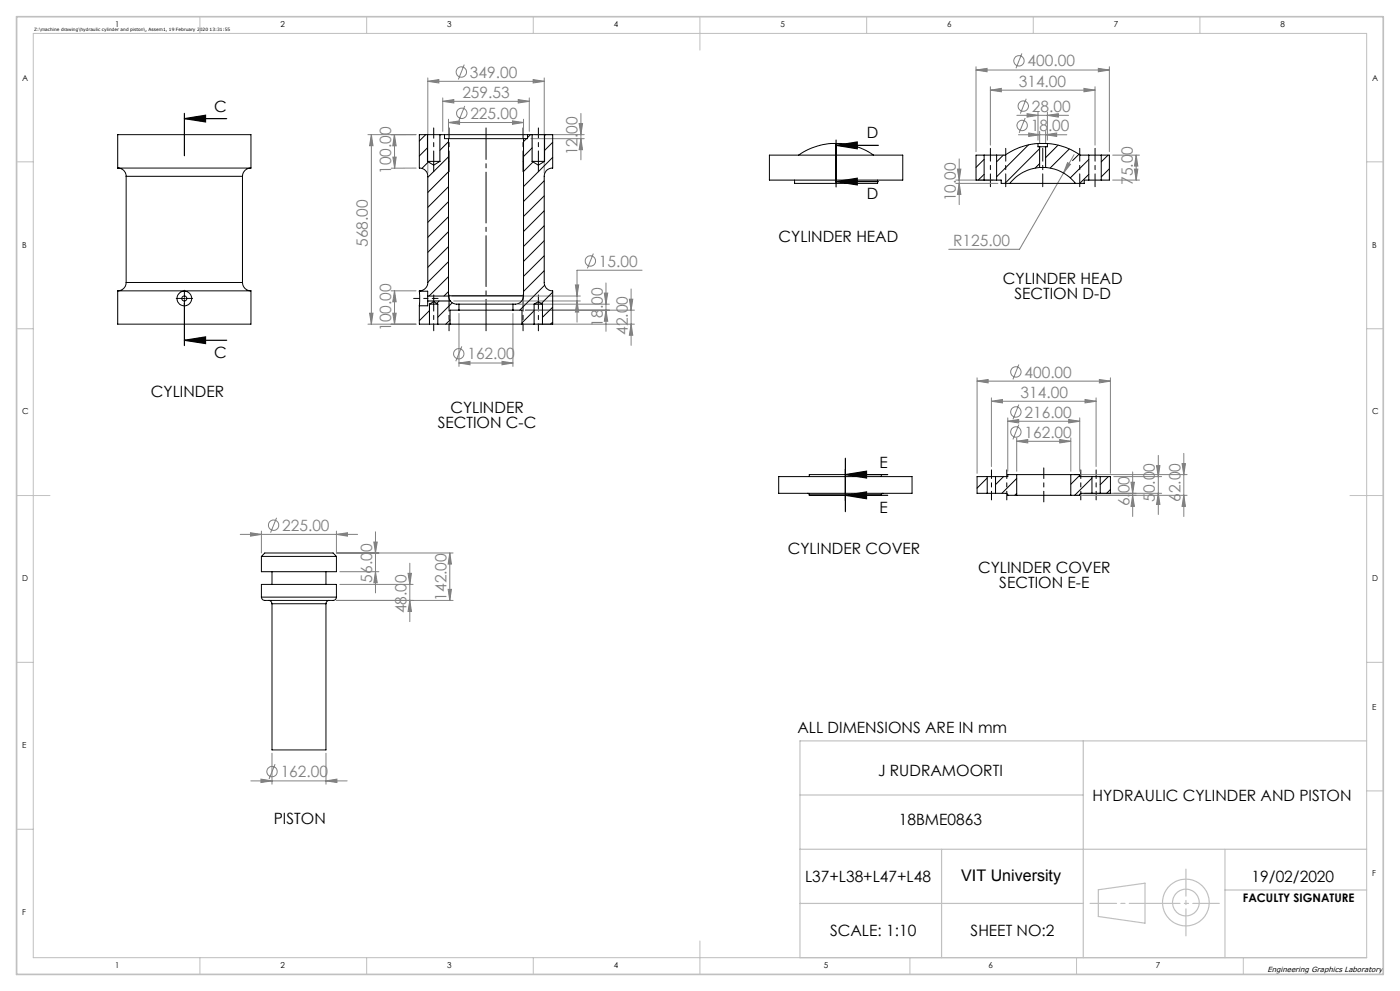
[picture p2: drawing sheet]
<svg xmlns="http://www.w3.org/2000/svg" width="420mm" height="297mm" viewBox="0 0 420 297" stroke-linecap="round" stroke-linejoin="round" font-family="sans-serif">
<g fill="none" stroke="#808080" stroke-width=".3">
<path d="M139.3 19.4l-1.8 4.4M292.8 20v25.5M306.6 16l-1.8 4.5M332.8 20v25.5M128.3 24.4l3.4-.6v1.1zM128.3 23.4v28.5M128.3 24.4h35M132.8 30.4l3.3-.6v1.1zM132.8 29.3v10.1M132.8 30.4h26M134.5 36.7l3.4-.5v1zM134.5 35.7v4.9"/>
<path d="M134.5 36.7h22.6M139.4 31.7l-1.7 4.5M153.7 36.2l3.4 .5-3.4 .5zM155.5 29.8l3.3 .6-3.3 .5zM157.1 35.7v4.9M158.8 29.3v10.1M159.9 23.8l3.4 .6-3.4 .5zM163.3 23.4v28.5M173.7 37h1.1l-.5 3.4zM174.3 34v13.9M292.8 21l3.3-.5v1zM292.8 21h40"/>
<path d="M297.1 27l3.3-.5v1zM297.1 26v17.5M297.1 27h31.4M305 34.6h15.6M307.6 35.4l-1.8 4.4M307.9 29.6l-1.8 4.4M308.1 34.1l3.3 .5-3.3 .5zM308.6 39.9l3.3 .5-3.3 .5zM311.4 33.6v8.4M311.9 39.4v3.6M313.7 39.4v3.6M314.2 34.6l3.3-.5v1z"/>
<path d="M314.2 33.6v8.4M325.2 26.5l3.3 .5-3.3 .5zM328.5 26v17.5M329.5 20.5l3.3 .5-3.3 .5zM110.4 40.4h14.4h-7.5M111.4 40.4l.5 3.3h-1zM111.4 40.4v56.8M117.9 47.1h1l-.5 3.3zM118.3 40.4l.1 10M118.3 40.4l.6 3.3h-1.1zM124.8 50.4h-7.4M159.2 41.6h16.1"/>
<path d="M160.6 40.4h14.7M174.3 41.6l.5 3.3h-1.1zM286.7 55h12.7M286.7 54h11.3M287.2 50.7h1.1l-.5 3.3zM287.8 47.6v13.7M287.8 55l.5 3.3h-1.1zM305.5 40.4h14.5M313.7 40.4l3.3-.5v1zM319.1 51.9l-13.2 22.8h-21.3M320.3 48.8l.8 .4-2 2.7zM322.2 46.4l-3.1 5.5"/>
<path d="M333.8 54h8M333.8 46.5h8M340.3 50.7h1l-.4 3.3zM340.9 46.5l.4 3.3h-1zM340.9 46.5v7.5M178 76l-1.8 4.4M110.4 97.2h14.4M110.9 93.9h1l-.5 3.3zM117.3 87.2h7.5M117.8 93.9h1.1l-.5 3.3zM118.4 87.2l.5 3.2h-1.1zM118.4 87.2v10"/>
<path d="M135.5 88.7h38.6M136.1 90.2h38M137.7 93.9v15.9M153.9 93.9v15.9M155.5 91.2h27.3M157.6 93h32.7M161.3 97.2h29M172.6 85.4h1l-.5 3.3zM173.1 90.2l.5 3.3h-1zM181.3 87.8h1l-.5 3.4zM181.8 84.8v14.5M181.8 93l.5 3.3h-1z"/>
<path d="M188.8 89.7h1l-.5 3.3zM189.3 97.2l.5 3.3h-1zM189.3 86.6v16.9M192.6 81h-19.5v15.6M137.7 108.8l3.3-.5v1zM137.7 108.8h16.2M138.5 103.8l-1.8 4.5M150.6 108.3l3.3 .5-3.3 .5zM293.1 114.2l3.3-.5v1.1zM293.1 113.2v28.6M293.1 114.2h40M297.4 119.2v20.6"/>
<path d="M305.6 109.3l-1.7 4.4M325.5 119.7l3.3 .6-3.3 .5zM328.8 119.2v20.6M329.8 113.7l3.3 .5-3.3 .6zM333.1 113.2v28.6M297.4 120.3l3.3-.6v1.1zM297.4 120.3h31.4M302.3 126.3l3.3-.6v1zM302.3 125.2v16M302.3 126.3h21.6M305 132.3l3.3-.6v1zM305 131.2v10"/>
<path d="M305 132.3h16.2M305.6 121.2l-1.7 4.5M305.6 127.2l-1.7 4.5M317.9 131.7l3.3 .6-3.3 .4zM320.6 125.7l3.3 .6-3.3 .4zM321.2 131.2v10M323.9 125.2v16M347 139.6h1l-.5 3.2zM347.5 136.5v17.7M354.6 139h1l-.5 3.2zM355.1 135.9v18.9M75.1 159.7l3.3 .5-3.3 .5z"/>
<path d="M78.4 159.2v6.5M83 155.2l-1.8 4.4M100.9 159.2v6.5h35M112.6 159.4v18.3M322.2 142.2h33.9M322.2 148.4h33.9M325.4 147.8h23.1M334.1 142.8h14.4M339.3 144.5h1l-.5 3.3zM339.8 141.4v13.4M339.8 148.4l.5 3.4h-1zM347.5 147.8l.5 3.4h-1z"/>
<path d="M355.1 148.4l.5 3.4h-1zM72.1 160.2h35.2M100.9 179.9h35M100.9 160.2l3.3-.5v1zM102 171.3h11.7M102 175.2h21.9M112.1 162.5h1.1l-.6 3.2zM112.6 171.3l.6 3.4h-1.1zM122.4 171.8h1l-.5 3.4zM122.9 168.8v17.5M122.9 179.9l.5 3.4h-1zM134.4 176.6h1l-.5 3.3z"/>
<path d="M134.9 165.7l.5 3.3h-1zM134.9 165.7v14.2M75.2 234h28.9M78.3 233.5l3.3 .5-3.3 .5zM81.6 225.7v9.3M82.5 229l-1.8 4.5M97.8 234l3.3-.5v1zM97.8 225.7v9.3"/>
<circle cx="305.7" cy="18.2" r="1.55"/>
<circle cx="138.4" cy="21.6" r="1.55"/>
<circle cx="138.5" cy="34" r="1.55"/>
<circle cx="306.7" cy="37.6" r="1.55"/>
<circle cx="307" cy="31.8" r="1.55"/>
<circle cx="177.1" cy="78.2" r="1.56"/>
<circle cx="137.7" cy="106" r="1.55"/>
<circle cx="304.8" cy="111.5" r="1.55"/>
<circle cx="304.8" cy="123.5" r="1.55"/>
<circle cx="304.8" cy="129.5" r="1.55"/>
<circle cx="82.1" cy="157.4" r="1.55"/>
<circle cx="81.6" cy="231.2" r="1.55"/>
</g>
<g fill="none" stroke="#000" stroke-width=".35">
<path d="M55.3 35.6l6.4-1.1v2zM55.3 35.6h12.7M55.3 34v12.7M250.8 43.6l6.4-1.1v2.1zM250.8 54.4l6.4-1v2zM250.8 43.6h12.7M250.8 42v14M250.8 54.4h12.7M55.3 90.9v12.7M55.3 102l6.4-1v2zM55.3 102h12.7M253.6 137.3v16"/>
<path d="M253.6 142.2h12.7M253.6 148.4h12.7M253.6 142.2l6.4-1v2.1zM253.6 148.4l6.4-1v2.1z"/>
</g>
<g fill="none" stroke="#c0c0c0" stroke-width=".35">
<path d="M240 238.3h85M325 222v65M410 222h-170v65h170M240 254.5h170M282.5 254.5v32.5M367.5 254.5v32.5M240 270.8h85M329.5 266.7l14-2v12l-14-2zM367.5 266.7h42.5"/>
<circle cx="355.8" cy="270.5" r="7"/>
<circle cx="355.8" cy="270.5" r="4"/>
</g>
<path d="M131.4 89.4h-7.3" fill="none" stroke="#000" stroke-width=".3" stroke-dasharray="15.2 1.3 1.3 1.3" stroke-dashoffset="13.5"/>
<path d="M130.1 48.3v-10M134.7 48.3v-10M156.9 48.3v-10M161.5 48.3v-10" fill="none" stroke="#000" stroke-width=".3" stroke-dasharray="15.2 1.3 1.3 1.3" stroke-dashoffset="12.1"/>
<path d="M130.1 48.3v3.2M134.7 48.3v3.2M156.9 48.3v3.2M161.5 48.3v3.2M54.8 89.4h-1.9M55.3 88.9v-1.9M55.3 89.9v2M55.8 89.4h2M130.1 91.1v-2.7M134.7 91.1v-2.7M156.9 91.1v-2.7M161.5 91.1v-2.7" fill="none" stroke="#000" stroke-width=".3" stroke-dasharray="15.2 1.3 1.3 1.3"/>
<path d="M130.1 91.1v8M134.7 91.1v8M156.9 91.1v8M161.5 91.1v8" fill="none" stroke="#000" stroke-width=".3" stroke-dasharray="15.2 1.3 1.3 1.3" stroke-dashoffset="13.1"/>
<path d="M145.8 38.3v60.8" fill="none" stroke="#000" stroke-width=".3" stroke-dasharray="15.2 1.3 1.3 1.3" stroke-dashoffset="5.8"/>
<path d="M297.1 44.5v11.5M301.7 44.5v11.5M312.8 44.5v11.5M323.9 44.5v11.5M328.5 44.5v11.5" fill="none" stroke="#000" stroke-width=".3" stroke-dasharray="15.2 1.3 1.3 1.3" stroke-dashoffset="11.4"/>
<path d="M313.1 140.2v10.2" fill="none" stroke="#000" stroke-width=".3" stroke-dasharray="15.2 1.3 1.3 1.3" stroke-dashoffset="12"/>
<path d="M297.4 140.8v9M302 140.8v9M324.2 140.8v9M328.8 140.8v9" fill="none" stroke="#000" stroke-width=".3" stroke-dasharray="15.2 1.3 1.3 1.3" stroke-dashoffset="12.6"/>
<path d="M55 89.5h.6M55.3 89.2v.5" fill="none" stroke="#000" stroke-width=".3"/>
<g fill="none" stroke="#c0c0c0" stroke-width=".3">
<path d="M10 10h400v277h-400zM60 5v5M110 5v5M160 5v5M210 5v10M260 5v5M310 5v5M360 5v5M5 48.5h5M410 48.5h5M5 98.5h5M410 98.5h5"/>
<path d="M5 148.5h10M405 148.5h10M5 198.5h5M410 198.5h5M410 237h5M5 248.5h5M60 287v5M110 287v5M160 287v5M210 282v10M273 287v5M323 287v5"/>
<path d="M373 287v5"/>
</g>
<path d="M327 270.8h38.8" fill="none" stroke="#c0c0c0" stroke-width=".35" stroke-dasharray="15.2 1.3 1.3 1.3" stroke-dashoffset="7.3"/>
<path d="M355.8 260.5v20" fill="none" stroke="#c0c0c0" stroke-width=".35" stroke-dasharray="15.2 1.3 1.3 1.3" stroke-dashoffset="7.1"/>
<path d="M5 5h410v287h-410z" fill="none" stroke="#c0c0c0" stroke-width=".5"/>
<g fill="#000">
<path d="M55.3 35.6l6.4-1.1v2zM55.3 102l6.4-1v2z"/>
<path d="M250.8 43.6l6.4-1.1v2.1zM250.8 54.4l6.4-1v2zM253.6 142.2l6.4-1v2.1zM253.6 148.4l6.4-1v2.1z"/>
</g>
<g fill="#808080">
<path d="M153.7 36.2l3.4 .5-3.4 .5zM134.5 36.7l3.4-.5v1zM155.5 29.8l3.3 .6-3.3 .5zM132.8 30.4l3.3-.6v1.1zM150.6 108.3l3.3 .5-3.3 .5zM137.7 108.8l3.3-.5v1zM325.2 26.5l3.3 .5-3.3 .5zM297.1 27l3.3-.5v1zM329.5 20.5l3.3 .5-3.3 .5zM292.8 21l3.3-.5v1zM314.2 34.6l3.3-.5v1zM308.1 34.1l3.3 .5-3.3 .5zM325.5 119.7l3.3 .6-3.3 .5zM297.4 120.3l3.3-.6v1.1zM320.6 125.7l3.3 .6-3.3 .4zM302.3 126.3l3.3-.6v1zM317.9 131.7l3.3 .6-3.3 .4zM305 132.3l3.3-.6v1zM97.8 234l3.3-.5v1zM78.3 233.5l3.3 .5-3.3 .5z"/>
<path d="M172.6 85.4h1l-.5 3.3zM173.1 90.2l.5 3.3h-1zM320.3 48.8l-1.2 3.1 2-2.7zM293.1 114.2l3.3-.5v1.1zM329.8 113.7l3.3 .5-3.3 .6zM75.1 159.7l3.3 .5-3.3 .5zM100.9 160.2l3.3-.5v1z"/>
<path d="M128.3 24.4l3.4-.6v1.1zM159.9 23.8l3.4 .6-3.4 .5z"/>
<path d="M308.6 39.9l3.3 .5-3.3 .5zM313.7 40.4l3.3-.5v1z"/>
<path d="M287.8 55l.5 3.3h-1.1zM287.2 50.7h1.1l-.5 3.3z"/>
<path d="M111.4 40.4l.5 3.3h-1zM110.9 93.9h1l-.5 3.3zM118.4 87.2l.5 3.2h-1.1zM117.8 93.9h1.1l-.5 3.3zM181.3 87.8h1l-.5 3.4zM181.8 93l.5 3.3h-1zM188.8 89.7h1l-.5 3.3zM189.3 97.2l.5 3.3h-1zM173.7 37h1.1l-.5 3.4zM174.3 41.6l.5 3.3h-1.1zM340.9 46.5l.4 3.3h-1zM340.3 50.7h1l-.4 3.3zM347 139.6h1l-.5 3.2zM347.5 147.8l.5 3.4h-1zM354.6 139h1l-.5 3.2zM355.1 148.4l.5 3.4h-1zM112.1 162.5h1.1l-.6 3.2zM112.6 171.3l.6 3.4h-1.1zM134.9 165.7l.5 3.3h-1zM134.4 176.6h1l-.5 3.3zM122.4 171.8h1l-.5 3.4zM122.9 179.9l.5 3.4h-1z"/>
<path d="M339.3 144.5h1l-.5 3.3zM339.8 148.4l.5 3.4h-1z"/>
<path d="M118.3 40.4l.6 3.3h-1.1zM117.9 47.1h1l-.5 3.3z"/>
</g>
<g fill="none" stroke="#000" stroke-width=".3">
<path d="M35.3 40.4h40v10h-40zM35.3 50.4a2.46 2.46 0 0 1 2.6 2.4M37.9 52.8h34.8M37.9 52.8v31.9M72.7 52.8v31.9M75.2 50.4a2.46 2.46 0 0 0-2.5 2.4M127.7 40.4l-1.9 1.9M128.2 40.4h-2.4v10a2.46 2.46 0 0 1 2.5 2.4v31.9a2.72 2.72 0 0 1-2.5 2.6M128.2 48.4h3.8M128.2 40.4h3.8M128.2 40.4v8M128.2 48.4l1.9 1.1 1.9-1.1"/>
<path d="M128.2 44.3l-2.4 2.4M128.5 48.5l-1.9 2M132 40.4h1.4M132 40.4v8M132.2 40.4l-.2 .2M133.4 40.4h24.9M133.4 40.4v1.2h1.1M134.5 41.6h22.6M134.5 41.6v47M134.5 42.5l-2.5 2.5M134.5 47l-6.2 6.2M134.5 51.5l-6.2 6.2"/>
<path d="M134.5 55.9l-6.2 6.3M157.1 41.6v47M157.9 41.6l-.8 .8M158.3 40.4v1.2h-1.2M158.3 40.4h1.3M159.1 40.4l-.8 .8M159.6 48.4h3.8M159.6 40.4h3.8M159.6 40.4v8M159.6 48.4l1.9 1.1 1.9-1.1M159.6 44.3l-2.5 2.6M159.9 48.5l-2.8 2.9"/>
<path d="M163.3 54.2l-6.2 6.2M163.3 58.7l-6.2 6.2M163.4 40.4h2.4v10a2.41 2.41 0 0 0-2.5 2.4v31.9a2.46 2.46 0 0 0 2.5 2.5v10h-3.1M163.4 40.4v8M163.6 40.4l-.2 .2M165.8 42.6l-2.4 2.5M165.8 47.2l-8.7 8.7M230.8 46.5h40v7.5h-40zM238.4 54v1h24.9v-1M239.6 46.5a19.9 19.9 0 0 1 22.5 0M295.2 54h3.8M295.2 46.5h3.8"/>
<path d="M295.2 46.5v7.5M295.2 46.5h-2.4v7.5h2.4M295.2 47.8l-2.4 2.4M295.2 52.2l-1.7 1.8M299 46.5v7.5M299 54h1.4v1h2.6M301 46.5l-2 2M303 55h19.7M308.5 43.4l-9.5 9.6M311.4 43h2.8M311.4 43a19.8 19.8 0 0 0-9.8 3.5h-2.6M311.4 43v1h.5"/>
<path d="M311.9 50.2a12.5 12.5 0 0 0-8.9 4.8M311.9 50.2h1.8M311.9 44h1.8M311.9 44v6.2M311.9 49l-1.3 1.4M311.9 44.6l-10.4 10.4M313.7 50.2a12.7 12.7 0 0 1 9 4.8M313.7 44v6.2M314.2 43a19.8 19.8 0 0 1 9.9 3.5h2.5M314.2 43v1h-.5M317.4 43.5l-3.7 3.7M320.8 44.7l-5.8 5.7"/>
<path d="M323.7 46.2l-1.9 2M326.6 54h3.8M326.6 46.5h3.8M326.6 54h-1.3v1h-2.6M326.6 46.5v7.5M326.6 47.8l-5.5 5.5M326.6 52.3l-2.7 2.7M330.4 46.5h2.4v7.5h-2.4M330.4 46.5v7.5M332.4 46.5l-2 2M332.8 50.6l-2.4 2.4M134.5 60.4l-6.2 6.2"/>
<path d="M134.5 64.9l-6.2 6.2M134.5 69.4l-6.2 6.2M134.5 73.9l-6.2 6.2M134.5 78.4l-6.2 6.2M163.3 63.2l-6.2 6.2M163.3 67.7l-6.2 6.2M163.3 72.1l-6.2 6.2M163.3 76.7l-6.2 6.1M35.3 87.2h40v10h-40zM37.9 84.7a2.52 2.52 0 0 1-2.6 2.5M37.9 84.7h34.8M72.7 84.7a2.52 2.52 0 0 0 2.5 2.5"/>
<path d="M125.8 87.3v4.3M125.8 91.6v5.6h3M125.8 87.3h2.5v1.4M128.3 88.7v1.5M128.3 90.2v1.4h-2.5M128.3 90.2h6.8M128.3 88.7h6.2M128.8 91.2h2.5M128.8 97.2h2.5M128.8 91.2l1.3-.8 1.2 .8M128.8 91.2v6M128.8 93.1l-3 3"/>
<path d="M131.3 97.2h3.7M131.3 91.2v6M131.7 90.2l-.7 .7M134.5 88.7l.6 1.5M134.5 88.6v.1M134.5 88.6h22.6M134.5 87.4l-1.3 1.3M134.5 82.9l-5.8 5.8M135 97.2h21.6M135 95.9l-1.3 1.3M135.1 90.2a2.74 2.74 0 0 0 2.6 1M135.7 90.7l-4.4 4.4"/>
<path d="M137.7 91.2h16.2M137.7 93h16.2M137.7 93h-2.7v4.2M137.7 91.2v1.8M153.9 93h2.7v4.2M153.9 91.2v1.8M156.6 97.2h3.6M157.1 88.6a2.62 2.62 0 0 1-3.2 2.6M160.2 91.2h2.5M160.2 97.2h2.5M160.2 91.2l1.3-.8 1.2 .8M160.2 91.2v6"/>
<path d="M160.2 93.1l-3.6 3.7M162.7 91.2v6M163.3 81.1l-6.2 6.2M163.4 85.5l-7.5 7.5M165.8 87.6l-3.4 3.3M165.8 92.1l-3.1 3M165.8 96.6l-.6 .6M233.6 142.8h40v5h-40zM242.3 147.8l.5 .5M242.8 148.3h21.6M242.8 142.8v-.6h21.6v.6M264.9 147.8l-.5 .5"/>
<path d="M296.2 142.8h2.5M296.2 147.8h2.5M296.2 142.8v5M296.2 142.8h-3.1v5h3.1M296.2 143.3l-3.1 3M296.2 147.7l-.1 .1M298.7 147.8h3.2l.4 .6h2.7M298.7 142.8v5M301.1 142.8l-2.4 2.4M305 148.4h16.2M305 142.2h16.2M305 142.2h-2.7v.6h-3.6"/>
<path d="M305 142.2v6.2M305 143.4l-4.4 4.4M305 147.9l-.6 .5M321.2 142.2h2.7v.6h3.7M321.2 142.2v6.2M323.9 142.4l-2.7 2.7M327.6 142.8h2.5M327.6 147.8h2.5M327.6 147.8h-3.3l-.3 .3-.1 .3h-2.7M327.6 142.8v5M327.6 147.8h-.1M327.6 143.3l-5.2 5.1"/>
<path d="M330.1 142.8h3v5h-3M330.1 142.8v5M332.5 142.8l-2.4 2.5M333.1 146.7l-1.1 1.1M78.4 179a1.87 1.87 0 0 0 2.4 .9h16.9a3.8 3.8 0 0 0 3.1-.4l.1-.5M78.4 179v-3.8h22.5v3.8M78.4 166.8h22.5M78.4 166.8v4.5h22.5v-4.5M78.4 166.8l1-1.1h20.5l1 1.1M78.4 179h22.5M80.6 179.9a1.02 1.02 0 0 1 1 1M81.6 171.3v3.9"/>
<path d="M97.8 171.3v3.9M98.8 179.9a.96 .96 0 0 0-1 1M81.6 180.9v43.9h16.2v-43.9M81.6 180.9h16.2"/>
<circle cx="55.3" cy="89.4" r="2.2"/>
<circle cx="55.3" cy="89.4" r=".74"/>
</g>
<text font-size="4.8" x="288.4" y="264">VIT University</text>
<g font-size="4.7" fill="#808080">
<text x="141" y="23.3">349.00</text>
<text x="308.3" y="19.9">400.00</text>
<text x="138.7" y="29.3">259.53</text>
<text x="305.6" y="26">314.00</text>
<text x="141.1" y="35.7">225.00</text>
<text x="309.6" y="33.5">28.00</text>
<text x="309.2" y="39.3">18.00</text>
<text x="173.3" y="46.6" transform="rotate(-90 173.3 46.6)">12.00</text>
<text x="117.4" y="52.1" transform="rotate(-90 117.4 52.1)">100.00</text>
<text x="339.9" y="55.5" transform="rotate(-90 339.9 55.5)">75.00</text>
<text x="286.8" y="60.3" transform="rotate(-90 286.8 60.3)">10.00</text>
<text x="110.4" y="74" transform="rotate(-90 110.4 74)">568.00</text>
<text x="285.9" y="73.7">R125.00</text>
<text x="179.7" y="79.9">15.00</text>
<text x="117.4" y="99.2" transform="rotate(-90 117.4 99.2)">100.00</text>
<text x="180.8" y="97.9" transform="rotate(-90 180.8 97.9)">18.00</text>
<text x="188.3" y="100.4" transform="rotate(-90 188.3 100.4)">42.00</text>
<text x="140.2" y="107.7">162.00</text>
<text x="307.3" y="113.2">400.00</text>
<text x="306.2" y="119.2">314.00</text>
<text x="307.3" y="125.2">216.00</text>
<text x="307.3" y="131.2">162.00</text>
<text x="338.8" y="151.8" transform="rotate(-90 338.8 151.8)">6.00</text>
<text x="346.5" y="150.5" transform="rotate(-90 346.5 150.5)">50.00</text>
<text x="354.1" y="150.5" transform="rotate(-90 354.1 150.5)">62.00</text>
<text x="84.7" y="159.1">225.00</text>
<text x="111.7" y="174.6" transform="rotate(-90 111.7 174.6)">56.00</text>
<text x="121.9" y="183.8" transform="rotate(-90 121.9 183.8)">48.00</text>
<text x="133.9" y="180" transform="rotate(-90 133.9 180)">142.00</text>
<text x="84.2" y="232.9">162.00</text>
</g>
<g font-size="4.7">
<text x="64.2" y="33.4">C</text>
<text x="260.1" y="41.5">D</text>
<text x="260.1" y="59.7">D</text>
<text x="233.6" y="72.6">CYLINDER HEAD</text>
<text x="300.8" y="85.2">CYLINDER HEAD</text>
<text x="304.3" y="89.8">SECTION D-D</text>
<text x="64.2" y="107.3">C</text>
<text x="45.2" y="118.9">CYLINDER</text>
<text x="135.1" y="123.7">CYLINDER</text>
<text x="131.3" y="128.3">SECTION C-C</text>
<text x="263.8" y="140.1">E</text>
<text x="263.8" y="153.8">E</text>
<text x="236.3" y="166">CYLINDER COVER</text>
<text x="293.4" y="171.7">CYLINDER COVER</text>
<text x="299.8" y="176.2">SECTION E-E</text>
<text x="239.2" y="219.7">ALL DIMENSIONS ARE IN mm</text>
<text x="263.4" y="232.4">J RUDRAMOORTI</text>
<text x="327.8" y="240">HYDRAULIC CYLINDER AND PISTON</text>
<text x="82.1" y="246.9">PISTON</text>
<text x="269.6" y="247.1">18BME0863</text>
<text x="241.5" y="264.5">L37+L38+L47+L48</text>
<text x="375.5" y="264.5">19/02/2020</text>
<text x="249" y="280.5">SCALE: 1:10</text>
<text x="291.2" y="280.5">SHEET NO:2</text>
</g>
<text font-size="3.5" x="372.9" y="270.3">FACULTY SIGNATURE</text>
<g font-size="2.5">
<text x="34.6" y="8.2">1</text>
<text x="84.2" y="8.2">2</text>
<text x="134.2" y="8.2">3</text>
<text x="184.2" y="8.2">4</text>
<text x="234.2" y="8.2">5</text>
<text x="284.2" y="8.2">6</text>
<text x="334.2" y="8.2">7</text>
<text x="384.2" y="8.2">8</text>
<text x="6.7" y="24.2">A</text>
<text x="411.7" y="24.2">A</text>
<text x="6.7" y="74.2">B</text>
<text x="411.7" y="74.2">B</text>
<text x="6.7" y="124.2">C</text>
<text x="411.7" y="124.2">C</text>
<text x="6.7" y="174.2">D</text>
<text x="411.7" y="174.2">D</text>
<text x="411.7" y="212.7">E</text>
<text x="6.7" y="224.2">E</text>
<text x="411.7" y="262.7">F</text>
<text x="6.7" y="274.2">F</text>
<text x="34.6" y="290.2">1</text>
<text x="84.2" y="290.2">2</text>
<text x="134.2" y="290.2">3</text>
<text x="184.2" y="290.2">4</text>
<text x="247.2" y="290.2">5</text>
<text x="296.5" y="290.2">6</text>
<text x="346.8" y="290.2">7</text>
</g>
<text font-size="2.2" x="380.2" y="291.4">Engineering Graphics Laboratory</text>
<text font-size="1.3" x="10.2" y="9.3">Z:\machine drawing\hydraulic cylinder and piston\, Assem1, 19 February 2020 13:31:55</text>
</svg>
